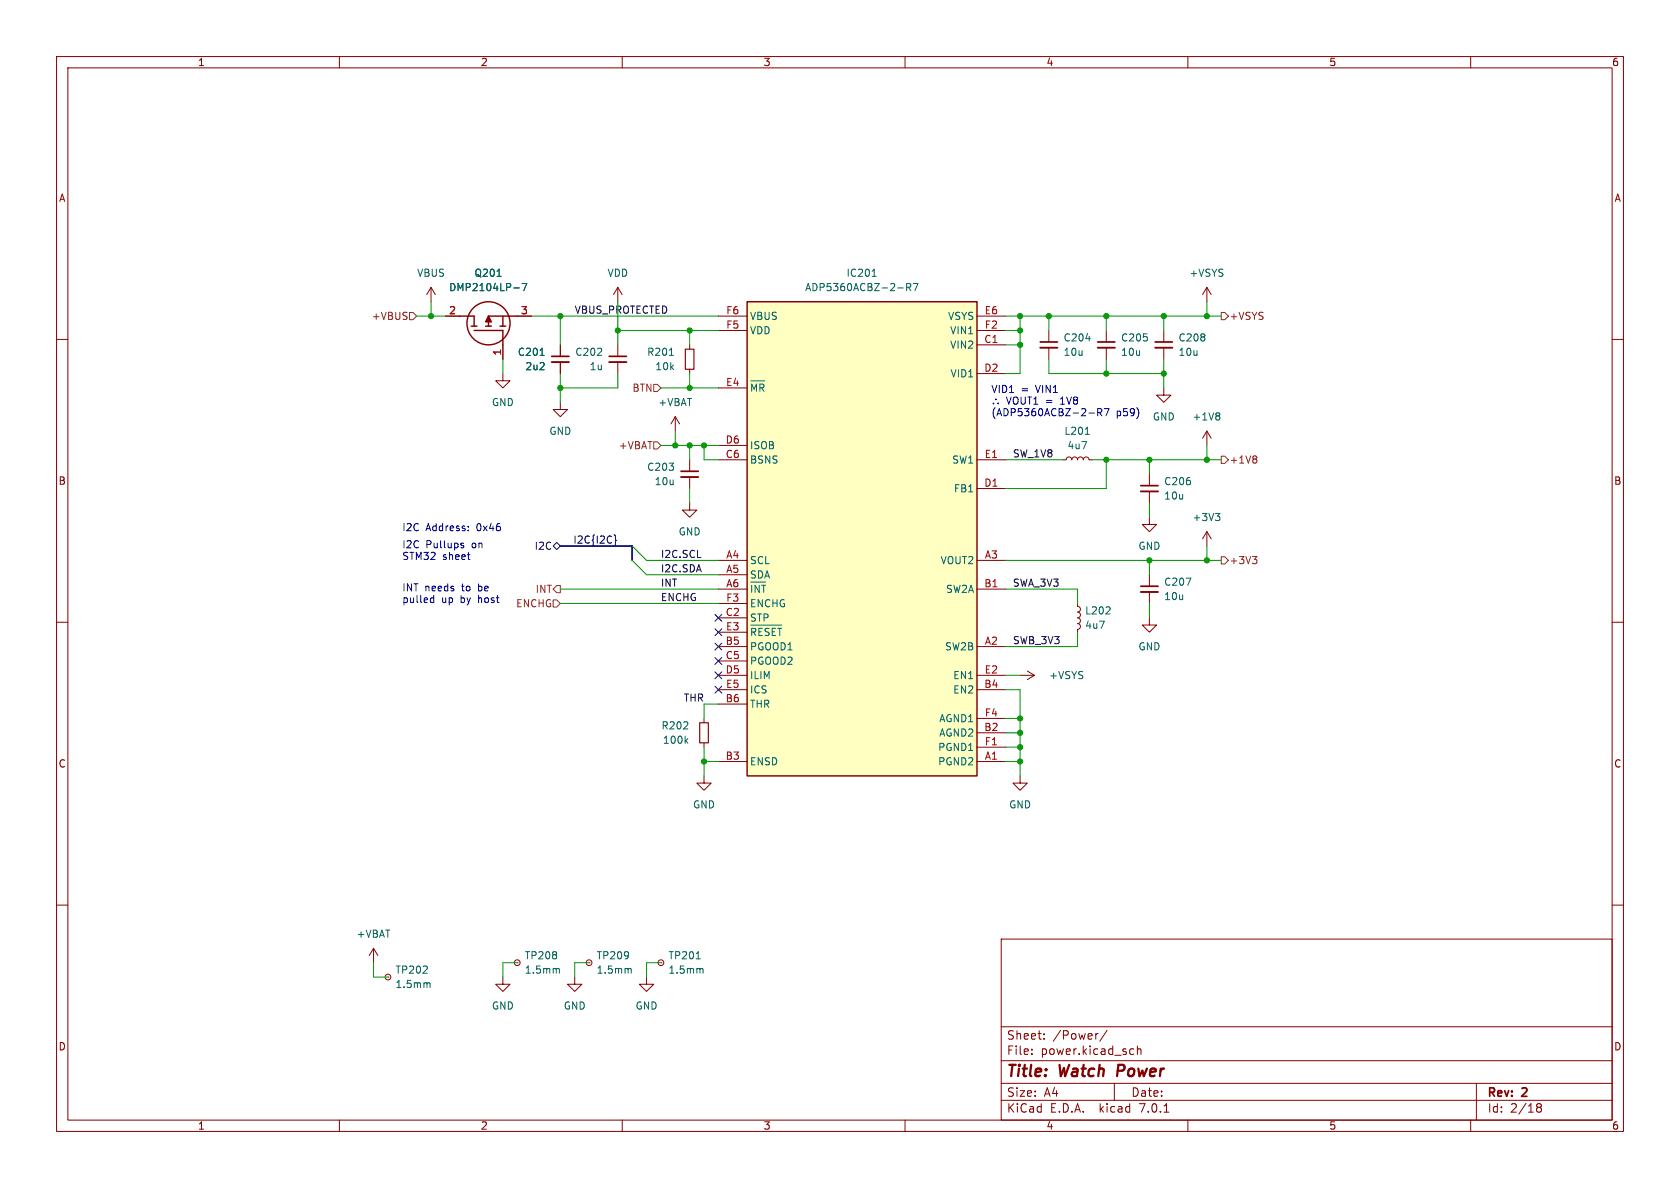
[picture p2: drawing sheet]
<svg xmlns="http://www.w3.org/2000/svg" width="297mm" height="210mm" viewBox="0 0 297 210" stroke-linecap="round" stroke-linejoin="round" font-family="sans-serif">
<g fill="none" stroke="#840000" stroke-width=".18">
<path d="M10 10h277v190h-277zM12 12h273v186h-273zM60 10v2M110 10v2M160 10v2M210 10v2M260 10v2M10 60h2M76.2 50.8l-.8 1.3M76.2 50.8v2.5M76.2 50.8l.8 1.3M78.7 55.9h2.6"/>
<path d="M91.4 55.9h2.6M109.2 50.8v2.5M109.2 50.8l-.7 1.3M109.2 50.8l.8 1.3M127 55.9h5.1M127 58.4h5.1M172.7 55.9h5.1M172.7 58.4h5.1M185.4 58.4v2.1M195.6 58.4v2.1M205.7 58.4v2.1M213.4 50.8v2.5"/>
<path d="M213.4 50.8l-.8 1.3M213.4 50.8l.7 1.3M285 60h2M88.9 66v1.3h1.3l-1.3 1.3-1.3-1.3h1.3M88.9 61v2.5M99.1 71.1v1.3h1.2l-1.2 1.3-1.3-1.3h1.3M99.1 61v2M99.1 64v2M109.2 61v2M109.2 64v2M119.4 73.7l-.8 1.2M119.4 73.7v2.5"/>
<path d="M119.4 73.7l.7 1.2M121.9 61v.7M121.9 65.3v.7M127 78.7h5.1M127 68.6h5.1M172.7 61h5.1M172.7 66h5.1M185.4 61.5v2M195.6 61.5v2M205.7 68.6v1.3h1.3l-1.3 1.2-1.2-1.2h1.2M205.7 61.5v2M213.4 76.2l-.8 1.3"/>
<path d="M213.4 76.2v2.5M213.4 76.2l.7 1.3M121.9 88.9v1.3h1.3l-1.3 1.2-1.3-1.2h1.3M121.9 81.3v2M121.9 84.3v2.1M127 99.1h5.1M127 81.3h5.1M172.7 99.1h5.1M172.7 81.3h5.1M172.7 86.4h5.1M188 81.3h.5l.1-.4 .4-.1 .3 .1 .2 .4 .1-.4 .4-.1 .4 .1 .1 .4 .2-.4 .3-.1 .4 .1 .1 .4 .2-.4 .3-.1 .4 .1 .1 .4h.5M203.2 91.4v1.3h1.3l-1.3 1.3-1.3-1.3h1.3"/>
<path d="M203.2 83.8v2.1M203.2 86.9v2M213.4 94v2.5M213.4 94l-.8 1.3M213.4 94l.7 1.3M10 110h2M127 114.3h5.1M127 101.6h5.1M127 104.1h5.1M127 109.2h5.1M127 116.8h5.1M127 119.4h5.1"/>
<path d="M127 111.8h5.1M127 106.7h5.1M172.7 114.3h5.1M172.7 104.1h5.1M172.7 119.4h5.1M180.3 119.4h2.6M181.6 118.6l1.3 .8M182.9 119.4l-1.3 .7M190.5 106.7v.5l.4 .1 .1 .4-.2 .4-.3 .1 .4 .2 .1 .3-.2 .4-.3 .1 .4 .2 .1 .3-.2 .4-.3 .1 .4 .2 .1 .4-.2 .3-.3 .2v.5M203.2 109.2v1.3h1.3l-1.3 1.3-1.3-1.3h1.3M203.2 101.6v2M203.2 104.6v2.1"/>
<path d="M285 110h2M124.5 137.2v1.2h1.2l-1.2 1.3-1.3-1.3h1.3M124.5 127v.8M124.5 131.3v.8M127 134.6h5.1M127 121.9h5.1M127 124.5h5.1M172.7 134.6h5.1M172.7 129.5h5.1M172.7 121.9h5.1M172.7 132.1h5.1M172.7 127h5.1"/>
<path d="M180.3 137.2v1.2h1.3l-1.3 1.3-1.2-1.3h1.2M10 160h2M285 160h2M66 167.6l-.7 1.3M66 167.6v2.6M66 167.6l.8 1.3M68.6 172.7h.1M88.9 172.7v1.3h1.3l-1.3 1.3-1.3-1.3h1.3M91.4 170.2h.1M101.6 172.7v1.3h1.3l-1.3 1.3-1.3-1.3h1.3M104.1 170.2h.1M114.3 172.7v1.3h1.3l-1.3 1.3-1.3-1.3h1.3"/>
<path d="M116.8 170.2h.1M177 166h108v32h-108zM60 198v2M110 198v2M160 198v2M177 194.5h108M177 191.5h108M177 187.5h108M177 181.5h108M182.4 186.3v.1M182.4 185.5v.1M184.6 183.6v.1"/>
<path d="M184.6 182.8v.1M194 182.7h.1M195.7 182.1l-1.3 2M197 191.5v3M200 185.4l.4 .1M200.4 186.3l-.4 .1M201.1 185.5l.2-.1 .3 .1 .1 .9M201.1 184.9v1.5M205.8 196.6h.8M210 198v2M260 198v2M261 191.5v6.5"/>
<path d="M271.7 195.6l.2 .1M271.7 195.2l.2-.1 .5 .1 .1 .3-.3 .2M271.9 195.7h.3M271.9 195.7l-.2 .2M272.2 195.7l.3 .3-.1 .5-.2 .1-.5-.1"/>
<circle cx="68.6" cy="172.7" r=".51"/>
<circle cx="91.4" cy="170.2" r=".51"/>
<circle cx="104.1" cy="170.2" r=".51"/>
<circle cx="116.8" cy="170.2" r=".51"/>
</g>
<path d="M121.2 61.7h1.5v3.6h-1.5zM123.7 127.8h1.5v3.5h-1.5z" fill="none" stroke="#840000" stroke-width=".2"/>
<g fill="none" stroke="#006464" stroke-width=".18">
<path d="M87.9 48.8h.7M90.8 50.9h1M92.3 50.1h.8l-.5 1.3M154.2 48.8h.7M158.7 50.9h1M160.3 50.8l.6-.1 .1-.2v-.3l-.7-.1v1.3M160.6 50.8l.4 .6M161.4 50.1h.9l-.6 1.3M95.5 62.8h.7M118.3 62.8h.8M132.7 67.3h2.5M132.9 69.2v-1.3l.4 .9 .4-.9v1.3"/>
<path d="M135.1 68.1l-.3-.2h-.5v1.3M191.9 76.8h.7M215.4 73l.3 .2-.3 .3 .3 .3v.2l-.3 .2M214.9 90.8h.8l-.5 .4M215.4 91.2l.3 .3v.3l-.3 .2M132.7 110.5h5.5M132.9 103.5v1.2M133.6 111.3l-.2-.2h-.5v1.2M134.2 103.5v1.2l-.7-1.2v1.2M134.6 103.5h.8M134.8 111.1h-.6v1.2M135 103.5v1.2"/>
<path d="M136 111.1h-.5l-.3 .2M137.1 111.1h-.6v1.2M137.5 111.1h.7M137.8 111.1v1.2M195.5 108.5h.8M196.2 107.4v.4M121.2 130.9l.4 .5M121.6 130.6l-.5 .4M75.7 173.7l.3 .2v.7M98.5 171.2l.4 .2v.6M111.2 171.2l.4 .2v.6M123.1 169.5h.7"/>
<path d="M123.9 171.2l.4 .2v.6"/>
</g>
<path d="M97.5 64h3.1M107.7 64h3M183.9 61.5h3M194.1 61.5h3M204.2 61.5h3.1M120.4 84.3h3M201.7 86.9h3M201.7 104.6h3" fill="none" stroke="#840000" stroke-width=".33"/>
<path d="M97.5 63h3.1M107.7 63h3M183.9 60.5h3M194.1 60.5h3M204.2 60.5h3.1M120.4 83.3h3M201.7 85.9h3M201.7 103.6h3" fill="none" stroke="#840000" stroke-width=".3"/>
<path d="M132.1 53.3h40.6v83.9h-40.6z" fill="#ffffc2" stroke="#ffffc2" stroke-width=".18"/>
<g fill="none" stroke="#840000" stroke-width=".25">
<path d="M81.3 55.9h2.5v1.8M83.3 57.7h1M83.8 58.4h5.1v2.6M85.9 57.7h1M88.4 57.7h1M88.9 55.9v1.8M91.4 55.9h-5v1.8M132.1 53.3h40.6v83.9h-40.6z"/>
<circle cx="86.4" cy="57.1" r="3.8"/>
</g>
<path d="M86.4 55.9l.5 1h-1z" fill="#840000" stroke="#840000" stroke-width=".25"/>
<path d="M72.4 55.2h.6l.7 .7-.7 .6h-.6zM215.9 55.2h.6l.7 .7-.7 .6h-.6zM115.6 67.9h.6l.6 .7-.6 .6h-.6zM115.6 78.1h.6l.6 .6-.6 .7h-.6zM215.9 80.6h.6l.7 .7-.7 .6h-.6zM215.9 98.4h.6l.7 .7-.7 .6h-.6zM221.4 98.4h.8l-.4 .5M222.1 80.7l.1 .1-.1 .3M222.1 81.2l.1 .2-.1 .4M222.1 98.9l.1 .2-.1 .5M97.8 104.1l.6-.6h.7v1.3h-.7zM97.8 106h.6l.7 .7-.7 .6h-.6z" fill="none" stroke="#725600" stroke-width=".18"/>
<g fill="none" stroke="#000084" stroke-width=".18">
<path d="M97.8 96.5l.6-.6 .7 .6-.7 .7zM108.6 94.6l.2 .1v.7l.2 .1-.2 .2v.6l-.2 .2M126.4 118.8l1.2 1.2M126.4 111.2l1.2 1.2M126.4 108.6l1.2 1.2M126.4 113.7l1.2 1.2M126.4 116.2l1.2 1.2M127.6 118.8l-1.2 1.2M127.6 111.2l-1.2 1.2M127.6 108.6l-1.2 1.2M127.6 113.7l-1.2 1.2M127.6 116.2l-1.2 1.2"/>
<path d="M126.4 121.3l1.2 1.2M127.6 121.3l-1.2 1.2"/>
</g>
<path d="M192.5 73h1M194.1 72.9l.6-.1 .1-.1-.1-.3-.6-.2v1.3M194.4 72.9l.4 .6M195.2 72.2h.9l-.6 1.3M81.6 96.4l.3 .1 .1 .2-.2 .1h-.2M81.6 96l.3 .1M82.8 93.7v.1M82.8 93v.2M76.3 105.7h.4M76.7 105.3v1.2M76.7 106.5h-.4" fill="none" stroke="#0000c2" stroke-width=".18"/>
<path d="M99.1 96.5h12.7v2.6" fill="none" stroke="#000084" stroke-width=".3"/>
<g fill="none" stroke="#009600" stroke-width=".18">
<path d="M73.7 55.9h5M76.2 53.3v2.6M94 55.9h33M99.1 55.9v5.1M109.2 58.4h17.8M109.2 53.3v7.7M121.9 58.4v2.6M177.8 55.9h38.1M177.8 58.4h2.5M180.3 55.9v10.1h-2.5M185.4 55.9v2.5M195.6 55.9v2.5"/>
<path d="M205.7 55.9v2.5M213.4 53.3v2.6M88.9 63.5v2.5M99.1 66v5.1M109.2 66v2.6h-10.1M116.8 68.6h10.2M116.8 78.7h10.2M119.4 76.2v2.5M121.9 66v2.6M121.9 78.7v2.6M124.5 78.7v2.6h2.5M177.8 61h2.5"/>
<path d="M185.4 63.5v2.5h20.3M195.6 63.5v2.5M205.7 63.5v5.1M213.4 78.7v2.6M111.8 96.5l2.5 2.6h12.7M111.8 99.1l2.5 2.5h12.7M121.9 86.4v2.5M177.8 99.1h38.1M177.8 81.3h10.2M193 81.3h22.9M195.6 81.3v5.1h-17.8M203.2 81.3v2.5"/>
<path d="M203.2 88.9v2.5M203.2 99.1v2.5M213.4 96.5v2.6M99.1 104.1h27.9M99.1 106.7h27.9M177.8 104.1h12.7v2.6M177.8 119.4h2.5M190.5 111.8v2.5h-12.7M203.2 106.7v2.5M124.5 132.1v5.1M124.5 134.6h2.5M127 124.5h-2.5v2.5"/>
<path d="M177.8 121.9h2.5v15.3M177.8 132.1h2.5M177.8 129.5h2.5M177.8 134.6h2.5M177.8 127h2.5M66 170.2v2.5h2.6M91.4 170.2h-2.5v2.5M104.1 170.2h-2.5v2.5M116.8 170.2h-2.5v2.5"/>
</g>
<g fill="#009600" stroke="#009600" stroke-width=".18">
<circle cx="119.4" cy="78.7" r=".46"/>
<circle cx="124.5" cy="78.7" r=".46"/>
<circle cx="121.9" cy="78.7" r=".46"/>
<circle cx="109.2" cy="58.4" r=".46"/>
<circle cx="121.9" cy="58.4" r=".46"/>
<circle cx="121.9" cy="68.6" r=".46"/>
<circle cx="180.3" cy="132.1" r=".46"/>
<circle cx="203.2" cy="99.1" r=".46"/>
<circle cx="180.3" cy="129.5" r=".46"/>
<circle cx="180.3" cy="127" r=".46"/>
<circle cx="213.4" cy="81.3" r=".46"/>
<circle cx="203.2" cy="81.3" r=".46"/>
<circle cx="213.4" cy="99.1" r=".46"/>
<circle cx="180.3" cy="134.6" r=".46"/>
<circle cx="195.6" cy="81.3" r=".46"/>
<circle cx="185.4" cy="55.9" r=".46"/>
<circle cx="195.6" cy="55.9" r=".46"/>
<circle cx="205.7" cy="66" r=".46"/>
<circle cx="180.3" cy="61" r=".46"/>
<circle cx="195.6" cy="66" r=".46"/>
<circle cx="180.3" cy="58.4" r=".46"/>
<circle cx="180.3" cy="55.9" r=".46"/>
<circle cx="213.4" cy="55.9" r=".46"/>
<circle cx="205.7" cy="55.9" r=".46"/>
<circle cx="124.5" cy="134.6" r=".46"/>
<circle cx="76.2" cy="55.9" r=".46"/>
<circle cx="99.1" cy="55.9" r=".46"/>
<circle cx="99.1" cy="68.6" r=".46"/>
</g>
<g font-size="2.8" fill="#840000">
<text x="178" y="190.8">Title:</text>
<text x="187.4" y="190.8">Watch</text>
<text x="198.2" y="190.8">Power</text>
</g>
<g font-size="2.1" fill="#840000">
<text x="178" y="183.9">Sheet:</text>
<text x="186.2" y="183.9">/Power/</text>
<text x="178" y="186.6">File:</text>
<text x="184" y="186.6">power.kicad_sch</text>
<text x="178" y="196.8">KiCad</text>
<text x="178" y="194">Size:</text>
<text x="184.6" y="194">A4</text>
<text x="185.7" y="196.8">E.D.A.</text>
<text x="194.4" y="196.8">kicad</text>
<text x="200" y="194">Date:</text>
<text x="201.5" y="196.8">7.0.1</text>
<text x="263" y="194.2">Rev:</text>
<text x="263" y="196.8">Id:</text>
<text x="267" y="196.8">2/18</text>
<text x="269.2" y="194.2">2</text>
</g>
<g font-size="1.8" fill="#840000">
<text x="35" y="11.8">1</text>
<text x="85" y="11.8">2</text>
<text x="135" y="11.8">3</text>
<text x="185" y="11.8">4</text>
<text x="235" y="11.8">5</text>
<text x="285" y="11.8">6</text>
<text x="10.4" y="35.8">A</text>
<text x="285.4" y="35.8">A</text>
<text x="10.3" y="85.8">B</text>
<text x="285.3" y="85.8">B</text>
<text x="10.3" y="135.8">C</text>
<text x="285.3" y="135.8">C</text>
<text x="10.3" y="185.8">D</text>
<text x="285.3" y="185.8">D</text>
<text x="35" y="199.8">1</text>
<text x="85" y="199.8">2</text>
<text x="135" y="199.8">3</text>
<text x="185" y="199.8">4</text>
<text x="235" y="199.8">5</text>
<text x="285" y="199.8">6</text>
</g>
<g font-size="1.8" fill="#006464">
<text x="73.7" y="49.1">VBUS</text>
<text x="79.3" y="51.6">DMP2104LP-7</text>
<text x="83.8" y="49.1">Q201</text>
<text x="107.3" y="49.1">VDD</text>
<text x="142.3" y="51.6">ADP5360ACBZ-2-R7</text>
<text x="149.6" y="49.1">IC201</text>
<text x="210.2" y="49.1">+VSYS</text>
<text x="132.6" y="59.2">VDD</text>
<text x="132.6" y="56.7">VBUS</text>
<text x="167.5" y="56.7">VSYS</text>
<text x="167.9" y="59.2">VIN1</text>
<text x="91.5" y="63.1">C201</text>
<text x="92.8" y="65.6">2u2</text>
<text x="101.6" y="63.1">C202</text>
<text x="104.2" y="65.6">1u</text>
<text x="114.3" y="63.1">R201</text>
<text x="115.8" y="65.6">10k</text>
<text x="167.9" y="61.8">VIN2</text>
<text x="188" y="60.5">C204</text>
<text x="188" y="63.1">10u</text>
<text x="198.1" y="60.5">C205</text>
<text x="198.1" y="63.1">10u</text>
<text x="208.3" y="60.5">C208</text>
<text x="208.3" y="63.1">10u</text>
<text x="86.9" y="71.9">GND</text>
<text x="116.3" y="71.9">+VBAT</text>
<text x="132.6" y="70">~{MR}</text>
<text x="167.9" y="66.9">VID1</text>
<text x="97.1" y="77">GND</text>
<text x="188.1" y="77">L201</text>
<text x="203.7" y="74.5">GND</text>
<text x="210.8" y="74.5">+1V8</text>
<text x="114.3" y="83.4">C203</text>
<text x="132.6" y="82.1">BSNS</text>
<text x="132.6" y="79.6">ISOB</text>
<text x="168.2" y="82.1">SW1</text>
<text x="188.7" y="79.6">4u7</text>
<text x="115.7" y="85.9">10u</text>
<text x="168.5" y="87.2">FB1</text>
<text x="205.7" y="85.9">C206</text>
<text x="205.7" y="88.5">10u</text>
<text x="119.9" y="94.8">GND</text>
<text x="210.8" y="92.3">+3V3</text>
<text x="132.6" y="99.9">SCL</text>
<text x="166.2" y="99.9">VOUT2</text>
<text x="201.2" y="97.3">GND</text>
<text x="132.6" y="102.4">SDA</text>
<text x="132.6" y="105.6">~{INT}</text>
<text x="132.6" y="107.5">ENCHG</text>
<text x="167.1" y="105">SW2A</text>
<text x="205.7" y="103.7">C207</text>
<text x="205.7" y="106.2">10u</text>
<text x="132.6" y="110">STP</text>
<text x="132.6" y="113.2">~{RESET}</text>
<text x="191.8" y="108.8">L202</text>
<text x="191.8" y="111.3">4u7</text>
<text x="132.6" y="115.1">PGOOD1</text>
<text x="132.6" y="117.7">PGOOD2</text>
<text x="166.9" y="115.1">SW2B</text>
<text x="201.2" y="115.1">GND</text>
<text x="132.6" y="125.3">THR</text>
<text x="132.6" y="120.2">ILIM</text>
<text x="132.6" y="122.7">ICS</text>
<text x="168.4" y="122.7">EN2</text>
<text x="168.4" y="120.2">EN1</text>
<text x="185.4" y="120.2">+VSYS</text>
<text x="116.9" y="129.1">R202</text>
<text x="117.1" y="131.6">100k</text>
<text x="165.9" y="130.4">AGND2</text>
<text x="165.9" y="127.8">AGND1</text>
<text x="132.6" y="135.4">ENSD</text>
<text x="165.7" y="135.4">PGND2</text>
<text x="165.7" y="132.9">PGND1</text>
<text x="122.5" y="143.1">GND</text>
<text x="178.3" y="143.1">GND</text>
<text x="63" y="165.9">+VBAT</text>
<text x="69.9" y="172.3">TP202</text>
<text x="92.7" y="169.7">TP208</text>
<text x="92.7" y="172.3">1.5mm</text>
<text x="105.4" y="169.7">TP209</text>
<text x="105.4" y="172.3">1.5mm</text>
<text x="118.1" y="169.7">TP201</text>
<text x="118.1" y="172.3">1.5mm</text>
<text x="69.9" y="174.8">1.5mm</text>
<text x="86.9" y="178.6">GND</text>
<text x="99.6" y="178.6">GND</text>
<text x="112.3" y="178.6">GND</text>
</g>
<g font-size="1.8" fill="#725600">
<text x="65.6" y="56.7">+VBUS</text>
<text x="217.4" y="56.7">+VSYS</text>
<text x="111.7" y="69.4">BTN</text>
<text x="109.3" y="79.6">+VBAT</text>
<text x="217.4" y="82.1">+1V8</text>
<text x="217.4" y="99.9">+3V3</text>
<text x="91.1" y="107.5">ENCHG</text>
<text x="94.6" y="105">INT</text>
</g>
<g font-size="1.8" fill="#a90000">
<text x="79.3" y="55.6">2</text>
<text x="92" y="55.6">3</text>
<text x="128.3" y="58.2">F5</text>
<text x="128.3" y="55.6">F6</text>
<text x="174" y="55.6">E6</text>
<text x="174" y="58.2">F2</text>
<text x="88.6" y="62.9" transform="rotate(-90 88.6 62.9)">1</text>
<text x="174" y="60.7">C1</text>
<text x="174" y="65.8">D2</text>
<text x="128.3" y="68.3">E4</text>
<text x="128.2" y="81">C6</text>
<text x="128.2" y="78.5">D6</text>
<text x="174" y="81">E1</text>
<text x="174" y="86.1">D1</text>
<text x="128.3" y="98.8">A4</text>
<text x="128.3" y="101.3">A5</text>
<text x="174" y="98.8">A3</text>
<text x="128.3" y="103.9">A6</text>
<text x="128.3" y="106.4">F3</text>
<text x="174" y="103.9">B1</text>
<text x="128.2" y="109">C2</text>
<text x="128.3" y="111.5">E3</text>
<text x="128.2" y="114">B5</text>
<text x="128.2" y="116.6">C5</text>
<text x="128.2" y="119.1">D5</text>
<text x="174" y="119.1">E2</text>
<text x="174" y="114">A2</text>
<text x="128.2" y="124.2">B6</text>
<text x="128.3" y="121.7">E5</text>
<text x="174" y="121.7">B4</text>
<text x="174" y="129.3">B2</text>
<text x="174" y="131.8">F1</text>
<text x="174" y="126.7">F4</text>
<text x="128.2" y="134.4">B3</text>
<text x="174" y="134.4">A1</text>
</g>
<g font-size="1.8" fill="#0f0f0f">
<text x="101.6" y="55.5">VBUS_PROTECTED</text>
<text x="179.1" y="80.9">SW_1V8</text>
<text x="116.8" y="98.7">I2C.SCL</text>
<text x="116.8" y="101.3">I2C.SDA</text>
<text x="116.8" y="106.3">ENCHG</text>
<text x="116.8" y="103.8">INT</text>
<text x="179.1" y="103.8">SWA_3V3</text>
<text x="179.1" y="114">SWB_3V3</text>
<text x="120.8" y="124.1">THR</text>
</g>
<g font-size="1.8" fill="#0000c2">
<text x="175.3" y="69.5">VID1</text>
<text x="175.3" y="71.6">þÿ&quot;4</text>
<text x="177.9" y="71.6">VOUT1 =</text>
<text x="180.5" y="69.5">=</text>
<text x="183.2" y="69.5">VIN1</text>
<text x="187.6" y="71.6">1V8</text>
<text x="175.3" y="73.7">(ADP5360ACBZ-2-R7</text>
<text x="197.3" y="73.7">p59)</text>
<text x="71.1" y="94">I2C</text>
<text x="75.3" y="94">Address:</text>
<text x="84.3" y="94">0x46</text>
<text x="71.1" y="97">I2C</text>
<text x="71.1" y="99.1">STM32</text>
<text x="75.3" y="97">Pullups</text>
<text x="78.3" y="99.1">sheet</text>
<text x="83.5" y="97">on</text>
<text x="71.1" y="104.6">INT needs</text>
<text x="71.1" y="106.7">pulled</text>
<text x="78.1" y="106.7">up</text>
<text x="81.5" y="106.7">by</text>
<text x="81.7" y="104.6">to</text>
<text x="84.7" y="106.7">host</text>
<text x="84.7" y="104.6">be</text>
</g>
<g font-size="1.8" fill="#000084">
<text x="94.4" y="97.3">I2C</text>
<text x="101.2" y="96.2">I2C{I2C}</text>
</g>
</svg>
